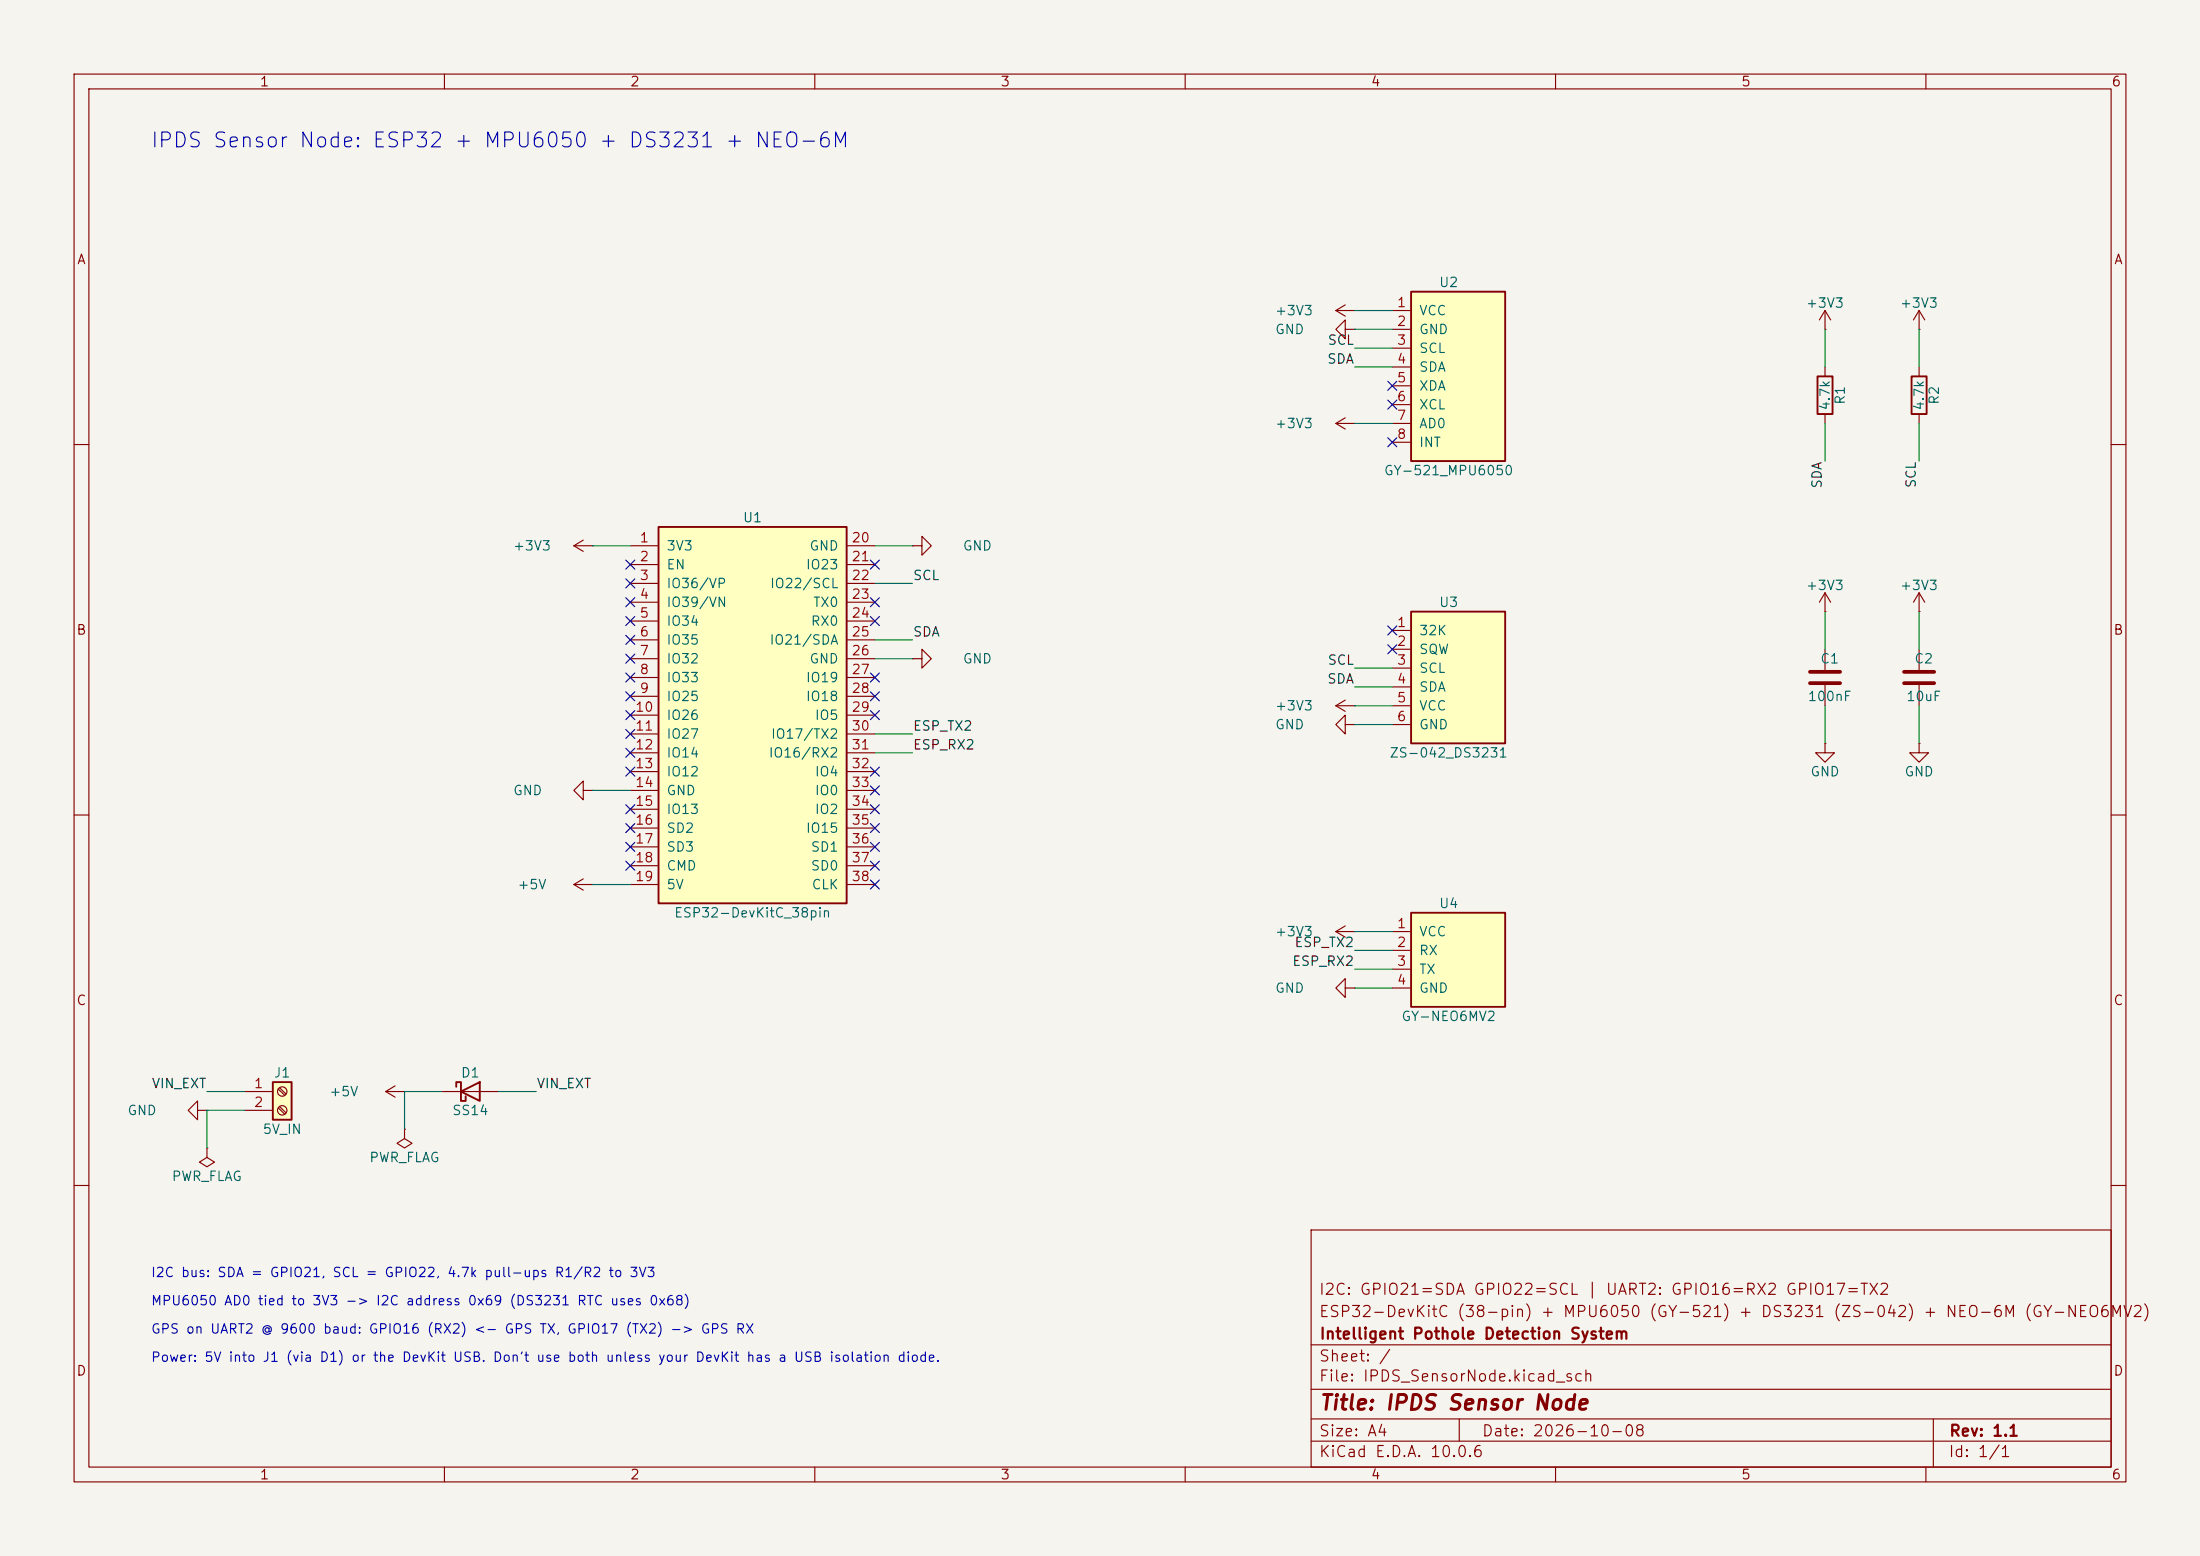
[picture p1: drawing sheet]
<svg xmlns="http://www.w3.org/2000/svg" width="297mm" height="210mm" viewBox="0 0 297 210" stroke-linecap="round" stroke-linejoin="round" font-family="sans-serif">
<path d="M0 0h297v210h-297z" fill="#f5f4ef" stroke="#f5f4ef" stroke-width=".14"/>
<g fill="none" stroke="#840000" stroke-width=".15">
<path d="M10 10h277v190h-277zM12 12h273v186h-273zM60 10v2M110 10v2M160 10v2M210 10v2M260 10v2M10 60h2M285 60h2M10 110h2M285 110h2M26.7 149.9v-1.3l-1.3 1.3 1.3 1.2v-1.2h1.2"/>
<path d="M27.9 149.9h.1M10 160h2M177 166h108v32h-108zM285 160h2M60 198v2M110 198v2M160 198v2M177 194.5h108M177 191.5h108M177 187.5h108M177 181.5h108M197 191.5v3"/>
<path d="M210 198v2M260 198v2M261 191.5v6.5"/>
</g>
<path d="M36.8 146.1h2.6v5h-2.6z" fill="#ffffc2"/>
<path d="M245.4 50.8h2v5.1h-2zM258.1 50.8h2v5.1h-2zM36.8 146.1h2.6v5h-2.6zM61.6 146.7v-.6h.6v2.5h.7v-.6M62.2 147.3l2.6-1.2v2.5z" fill="none" stroke="#840000" stroke-width=".25"/>
<g fill="none" stroke="#840000" stroke-width=".15">
<path d="M181.6 44.5v-1.3l-1.3 1.3 1.3 1.2v-1.2h1.3M182.9 44.5h.1M246.4 49.5v1.3M246.4 55.9v1.3M259.1 44.5h.1M259.1 41.9l-.8 1.3M259.1 41.9l.7 1.3M259.1 41.9v2.6M259.1 49.5v1.3M259.1 55.9v1.3M77.5 73.7l1.2 .7M77.5 73.7h2.5"/>
<path d="M78.7 72.9l-1.2 .8M80 73.7h.1M246.4 82.6h.1M246.4 80l-.8 1.3M246.4 80l.7 1.3M246.4 80v2.6M246.4 87.6v2.8M246.4 92.5v2.8M246.4 100.3v1.3h1.2l-1.2 1.3-1.3-1.3h1.3M246.4 100.3h.1M181.6 133.4v-1.3l-1.3 1.3 1.3 1.2v-1.2h1.3M182.9 133.4h.1"/>
<path d="M33 147.3h3.8M33 149.9h3.8M37.6 147l.8 .8M37.6 149.5l.8 .9M37.7 146.8l.9 .9M37.7 149.4l.9 .8M52.1 147.3h2.5M52.1 147.3l1.2 .8M53.3 146.6l-1.2 .7M54.6 147.3h.1M54.6 152.4v1.3l1 .6-1 .6-1-.6 1-.6M54.6 152.4h.1"/>
<path d="M59.7 147.3h7.6"/>
<circle cx="38.1" cy="149.9" r=".63"/>
<circle cx="38.1" cy="147.3" r=".63"/>
</g>
<path d="M244.3 90.7h4.1M244.3 92.2h4.1" fill="none" stroke="#840000" stroke-width=".51"/>
<path d="M190.5 39.4h12.7v22.8h-12.7z" fill="#ffffc2"/>
<path d="M190.5 39.4h12.7v22.8h-12.7z" fill="none" stroke="#840000" stroke-width=".25"/>
<g fill="none" stroke="#840000" stroke-width=".15">
<path d="M180.3 41.9h2.6M180.3 41.9l1.3 .8M181.6 41.1l-1.3 .8M182.9 41.9h.1M188 41.9h2.5M188 44.5h2.5M188 47h2.5M188 49.5h2.5M188 52.1h2.5M188 54.6h2.5M188 57.2h2.5M188 59.7h2.5"/>
<path d="M123.2 88.9h1.3v-1.3l1.2 1.3-1.2 1.3v-1.3M123.2 88.9h.1M78.7 106.7v-1.3l-1.2 1.3 1.2 1.3v-1.3h1.3M80 106.7h.1M259.1 100.3v1.3h1.2l-1.2 1.3-1.3-1.3h1.3M259.1 100.3h.1"/>
</g>
<path d="M190.5 82.6h12.7v17.7h-12.7z" fill="#ffffc2"/>
<path d="M190.5 82.6h12.7v17.7h-12.7z" fill="none" stroke="#840000" stroke-width=".25"/>
<g fill="none" stroke="#840000" stroke-width=".15">
<path d="M246.4 44.5h.1M246.4 41.9l-.8 1.3M246.4 41.9l.7 1.3M246.4 41.9v2.6M123.2 73.7h1.3v-1.3l1.2 1.3-1.2 1.2v-1.2M123.2 73.7h.1M181.6 97.8v-1.3l-1.3 1.3 1.3 1.3v-1.3h1.3M182.9 97.8h.1M188 85.1h2.5M188 87.6h2.5M188 90.2h2.5M188 92.7h2.5"/>
<path d="M188 95.3h2.5M188 97.8h2.5M77.5 119.4l1.2 .7M77.5 119.4h2.5M78.7 118.6l-1.2 .8M80 119.4h.1M180.3 125.7l1.3 .8M180.3 125.7h2.6M181.6 125l-1.3 .7M182.9 125.7h.1"/>
</g>
<path d="M88.9 71.1h25.4v50.8h-25.4z" fill="#ffffc2"/>
<path d="M88.9 71.1h25.4v50.8h-25.4z" fill="none" stroke="#840000" stroke-width=".25"/>
<g fill="none" stroke="#840000" stroke-width=".15">
<path d="M85.1 73.7h3.8M85.1 76.2h3.8M85.1 78.7h3.8M114.3 73.7h3.8M114.3 76.2h3.8M114.3 78.7h3.8M85.1 81.3h3.8M85.1 83.8h3.8M85.1 86.4h3.8M85.1 88.9h3.8M85.1 91.4h3.8M85.1 94h3.8"/>
<path d="M85.1 96.5h3.8M85.1 99.1h3.8M114.3 81.3h3.8M114.3 83.8h3.8M114.3 86.4h3.8M114.3 88.9h3.8M114.3 91.4h3.8M114.3 94h3.8M114.3 96.5h3.8M114.3 99.1h3.8M85.1 101.6h3.8M85.1 104.1h3.8"/>
<path d="M85.1 106.7h3.8M85.1 109.2h3.8M85.1 111.8h3.8M85.1 114.3h3.8M85.1 116.8h3.8M85.1 119.4h3.8M114.3 101.6h3.8M114.3 104.1h3.8M114.3 106.7h3.8M114.3 109.2h3.8M114.3 111.8h3.8M114.3 114.3h3.8"/>
<path d="M114.3 116.8h3.8M114.3 119.4h3.8"/>
</g>
<path d="M190.5 123.2h12.7v12.7h-12.7z" fill="#ffffc2"/>
<path d="M190.5 123.2h12.7v12.7h-12.7z" fill="none" stroke="#840000" stroke-width=".25"/>
<g fill="none" stroke="#840000" stroke-width=".15">
<path d="M180.3 57.2l1.3 .7M180.3 57.2h2.6M181.6 56.4l-1.3 .8M182.9 57.2h.1M180.3 95.3l1.3 .7M180.3 95.3h2.6M181.6 94.5l-1.3 .8M182.9 95.3h.1M259.1 82.6h.1M259.1 80l-.8 1.3M259.1 80l.7 1.3M259.1 80v2.6"/>
<path d="M259.1 87.6v2.8M259.1 92.5v2.8M188 125.7h2.5M188 128.3h2.5M188 130.8h2.5M188 133.4h2.5M27.9 154.9v1.3l1.1 .6-1.1 .7-1-.7 1-.6M27.9 154.9h.1"/>
</g>
<path d="M257 90.7h4.1M257 92.2h4.1" fill="none" stroke="#840000" stroke-width=".51"/>
<g fill="none" stroke="#009600" stroke-width=".15">
<path d="M182.9 57.2h5.1M182.9 44.5h5.1M182.9 47h5.1M182.9 49.5h5.1M182.9 41.9h5.1M246.4 44.5v5M246.4 57.2v5M259.1 44.5v5M259.1 57.2v5M80 73.7h5.1M118.1 73.7h5.1M118.1 78.7h5.1"/>
<path d="M118.1 88.9h5.1M118.1 99.1h5.1M118.1 86.4h5.1M182.9 90.2h5.1M182.9 95.3h5.1M182.9 97.8h5.1M182.9 92.7h5.1M246.4 82.6v5M246.4 95.3v5M259.1 82.6v5M259.1 95.3v5M80 119.4h5.1"/>
<path d="M80 106.7h5.1M118.1 101.6h5.1M182.9 133.4h5.1M182.9 130.8h5.1M182.9 125.7h5.1M182.9 128.3h5.1M27.9 147.3h5.1M33 149.9h-5.1v5M59.7 147.3h-5.1v5.1M67.3 147.3h5.1"/>
</g>
<g fill="none" stroke="#000084" stroke-width=".15">
<path d="M187.4 54l1.2 1.2M187.4 59.1l1.2 1.2M187.4 51.5l1.2 1.2M188.6 54l-1.2 1.2M188.6 59.1l-1.2 1.2M188.6 51.5l-1.2 1.2M84.5 75.6l1.2 1.2M84.5 78.1l1.2 1.2M85.7 75.6l-1.2 1.2M85.7 78.1l-1.2 1.2M117.5 75.6l1.2 1.2M118.7 75.6l-1.2 1.2"/>
<path d="M84.5 90.8l1.2 1.2M84.5 80.7l1.2 1.2M84.5 93.4l1.2 1.2M84.5 95.9l1.2 1.2M84.5 98.5l1.2 1.2M84.5 83.2l1.2 1.2M84.5 85.8l1.2 1.2M84.5 88.3l1.2 1.2M85.7 90.8l-1.2 1.2M85.7 80.7l-1.2 1.2M85.7 93.4l-1.2 1.2M85.7 95.9l-1.2 1.2"/>
<path d="M85.7 98.5l-1.2 1.2M85.7 83.2l-1.2 1.2M85.7 85.8l-1.2 1.2M85.7 88.3l-1.2 1.2M117.5 80.7l1.2 1.2M117.5 93.4l1.2 1.2M117.5 90.8l1.2 1.2M117.5 83.2l1.2 1.2M117.5 95.9l1.2 1.2M118.7 83.2l-1.2 1.2M118.7 80.7l-1.2 1.2M118.7 93.4l-1.2 1.2"/>
<path d="M118.7 90.8l-1.2 1.2M118.7 95.9l-1.2 1.2M187.4 87l1.2 1.2M187.4 84.5l1.2 1.2M188.6 87l-1.2 1.2M188.6 84.5l-1.2 1.2M84.5 103.5l1.2 1.2M84.5 111.2l1.2 1.2M84.5 113.7l1.2 1.2M84.5 116.2l1.2 1.2M84.5 108.6l1.2 1.2M84.5 101l1.2 1.2"/>
<path d="M85.7 103.5l-1.2 1.2M85.7 111.2l-1.2 1.2M85.7 113.7l-1.2 1.2M85.7 116.2l-1.2 1.2M85.7 108.6l-1.2 1.2M85.7 101l-1.2 1.2M117.5 106.1l1.2 1.2M117.5 108.6l1.2 1.2M117.5 111.2l1.2 1.2M117.5 113.7l1.2 1.2M117.5 116.2l1.2 1.2M117.5 118.8l1.2 1.2"/>
<path d="M117.5 103.5l1.2 1.2M118.7 106.1l-1.2 1.2M118.7 108.6l-1.2 1.2M118.7 111.2l-1.2 1.2M118.7 113.7l-1.2 1.2M118.7 116.2l-1.2 1.2M118.7 118.8l-1.2 1.2M118.7 103.5l-1.2 1.2"/>
</g>
<text font-size="2" fill="#0000c2" x="20.2" y="20.4">IPDS Sensor Node: ESP32 + MPU6050 + DS3231 + NEO-6M</text>
<text font-size="2" fill="#840000" x="178" y="190.8">Title: IPDS Sensor Node</text>
<g font-size="1.5" fill="#840000">
<text x="178" y="178.1">ESP32-DevKitC (38-pin) + MPU6050 (GY-521) + DS3231 (ZS-042) + NEO-6M (GY-NEO6MV2)</text>
<text x="178" y="175.1">I2C: GPIO21=SDA GPIO22=SCL | UART2: GPIO16=RX2 GPIO17=TX2</text>
<text x="178" y="184.1">Sheet: /</text>
<text x="178" y="181.1">Intelligent Pothole Detection System</text>
<text x="178" y="186.8">File: IPDS_SensorNode.kicad_sch</text>
<text x="178" y="197">KiCad E.D.A. 10.0.6</text>
<text x="178" y="194.2">Size: A4</text>
<text x="200" y="194.2">Date: 2026-10-08</text>
<text x="263" y="197">Id: 1/1</text>
<text x="263" y="194.2">Rev: 1.1</text>
</g>
<g font-size="1.3" fill="#840000">
<text x="35" y="12">1</text>
<text x="85" y="12">2</text>
<text x="135" y="12">3</text>
<text x="185" y="12">4</text>
<text x="235" y="12">5</text>
<text x="285" y="12">6</text>
<text x="10.3" y="36">A</text>
<text x="285.3" y="36">A</text>
<text x="10.2" y="86">B</text>
<text x="285.2" y="86">B</text>
<text x="10.2" y="136">C</text>
<text x="285.2" y="136">C</text>
<text x="10.2" y="186">D</text>
<text x="285.2" y="186">D</text>
<text x="35" y="200">1</text>
<text x="85" y="200">2</text>
<text x="135" y="200">3</text>
<text x="185" y="200">4</text>
<text x="235" y="200">5</text>
<text x="285" y="200">6</text>
</g>
<g font-size="1.3" fill="#a90000">
<text x="188.5" y="41.8">1</text>
<text x="188.5" y="44.3">2</text>
<text x="188.5" y="46.9">3</text>
<text x="188.5" y="49.4">4</text>
<text x="188.5" y="51.9">5</text>
<text x="188.5" y="54.5">6</text>
<text x="188.5" y="57">7</text>
<text x="188.5" y="59.6">8</text>
<text x="86.3" y="73.5">1</text>
<text x="86.3" y="76.1">2</text>
<text x="114.9" y="73.5">20</text>
<text x="114.9" y="76.1">21</text>
<text x="86.3" y="78.6">3</text>
<text x="86.3" y="81.1">4</text>
<text x="86.3" y="83.7">5</text>
<text x="114.9" y="78.6">22</text>
<text x="114.9" y="81.1">23</text>
<text x="114.9" y="83.7">24</text>
<text x="86.3" y="86.2">6</text>
<text x="86.3" y="88.8">7</text>
<text x="114.9" y="86.2">25</text>
<text x="114.9" y="88.8">26</text>
<text x="188.5" y="85">1</text>
<text x="188.5" y="87.5">2</text>
<text x="86.3" y="91.3">8</text>
<text x="86.3" y="93.8">9</text>
<text x="114.9" y="91.3">27</text>
<text x="114.9" y="93.8">28</text>
<text x="188.5" y="90">3</text>
<text x="188.5" y="92.6">4</text>
<text x="188.5" y="95.1">5</text>
<text x="85.7" y="96.4">10</text>
<text x="85.7" y="98.9">11</text>
<text x="85.7" y="101.5">12</text>
<text x="114.9" y="96.4">29</text>
<text x="114.9" y="98.9">30</text>
<text x="114.9" y="101.5">31</text>
<text x="188.5" y="97.7">6</text>
<text x="85.7" y="104">13</text>
<text x="85.7" y="106.5">14</text>
<text x="114.9" y="104">32</text>
<text x="114.9" y="106.5">33</text>
<text x="85.7" y="109.1">15</text>
<text x="85.7" y="111.6">16</text>
<text x="114.9" y="109.1">34</text>
<text x="114.9" y="111.6">35</text>
<text x="85.7" y="114.2">17</text>
<text x="85.7" y="116.7">18</text>
<text x="85.7" y="119.2">19</text>
<text x="114.9" y="114.2">36</text>
<text x="114.9" y="116.7">37</text>
<text x="114.9" y="119.2">38</text>
<text x="188.5" y="125.6">1</text>
<text x="188.5" y="128.1">2</text>
<text x="188.5" y="130.7">3</text>
<text x="188.5" y="133.2">4</text>
<text x="34.2" y="147.2">1</text>
<text x="34.2" y="149.7">2</text>
</g>
<g font-size="1.3" fill="#006464">
<text x="194.2" y="39.1">U2</text>
<text x="243.7" y="41.9">+3V3</text>
<text x="256.4" y="41.9">+3V3</text>
<text x="172" y="42.9">+3V3</text>
<text x="172.1" y="45.4">GND</text>
<text x="191.5" y="42.9">VCC</text>
<text x="191.5" y="45.4">GND</text>
<text x="191.5" y="48">SCL</text>
<text x="191.5" y="50.5">SDA</text>
<text x="191.5" y="53">XDA</text>
<text x="172" y="58.1">+3V3</text>
<text x="191.5" y="55.6">XCL</text>
<text x="191.5" y="58.1">AD0</text>
<text x="247.3" y="55.5" transform="rotate(-90 247.3 55.5)">4.7k</text>
<text x="249.4" y="54.7" transform="rotate(-90 249.4 54.7)">R1</text>
<text x="260" y="55.5" transform="rotate(-90 260 55.5)">4.7k</text>
<text x="262.1" y="54.7" transform="rotate(-90 262.1 54.7)">R2</text>
<text x="186.7" y="64.5">GY-521_MPU6050</text>
<text x="191.5" y="60.7">INT</text>
<text x="100.2" y="70.8">U1</text>
<text x="69.2" y="74.6">+3V3</text>
<text x="89.9" y="74.6">3V3</text>
<text x="89.9" y="77.2">EN</text>
<text x="108.7" y="77.2">IO23</text>
<text x="109.2" y="74.6">GND</text>
<text x="129.9" y="74.6">GND</text>
<text x="89.9" y="79.7">IO36/VP</text>
<text x="89.9" y="82.2">IO39/VN</text>
<text x="103.9" y="79.7">IO22/SCL</text>
<text x="109.7" y="82.2">TX0</text>
<text x="194.2" y="82.2">U3</text>
<text x="243.7" y="80">+3V3</text>
<text x="256.4" y="80">+3V3</text>
<text x="89.9" y="84.8">IO34</text>
<text x="89.9" y="87.3">IO35</text>
<text x="89.9" y="89.9">IO32</text>
<text x="103.8" y="87.3">IO21/SDA</text>
<text x="109.2" y="89.9">GND</text>
<text x="109.4" y="84.8">RX0</text>
<text x="129.9" y="89.9">GND</text>
<text x="191.5" y="86.1">32K</text>
<text x="191.5" y="88.6">SQW</text>
<text x="245.6" y="89.9">C1</text>
<text x="258.3" y="89.9">C2</text>
<text x="89.9" y="92.4">IO33</text>
<text x="89.9" y="94.9">IO25</text>
<text x="108.7" y="92.4">IO19</text>
<text x="108.7" y="94.9">IO18</text>
<text x="191.5" y="91.1">SCL</text>
<text x="191.5" y="93.7">SDA</text>
<text x="244" y="94.9">100nF</text>
<text x="257.3" y="94.9">10uF</text>
<text x="89.9" y="97.5">IO26</text>
<text x="89.9" y="100">IO27</text>
<text x="104" y="100">IO17/TX2</text>
<text x="109.9" y="97.5">IO5</text>
<text x="172" y="96.2">+3V3</text>
<text x="172.1" y="98.8">GND</text>
<text x="191.5" y="96.2">VCC</text>
<text x="191.5" y="98.8">GND</text>
<text x="69.2" y="107.6">GND</text>
<text x="89.9" y="102.6">IO14</text>
<text x="89.9" y="105.1">IO12</text>
<text x="89.9" y="107.6">GND</text>
<text x="103.7" y="102.6">IO16/RX2</text>
<text x="109.9" y="105.1">IO4</text>
<text x="109.9" y="107.6">IO0</text>
<text x="187.5" y="102.6">ZS-042_DS3231</text>
<text x="244.3" y="105.1">GND</text>
<text x="257" y="105.1">GND</text>
<text x="89.9" y="110.2">IO13</text>
<text x="89.9" y="112.7">SD2</text>
<text x="108.7" y="112.7">IO15</text>
<text x="109.9" y="110.2">IO2</text>
<text x="89.9" y="115.3">SD3</text>
<text x="89.9" y="117.8">CMD</text>
<text x="109.4" y="115.3">SD1</text>
<text x="109.4" y="117.8">SD0</text>
<text x="69.8" y="120.3">+5V</text>
<text x="89.9" y="120.3">5V</text>
<text x="90.9" y="124.2">ESP32-DevKitC_38pin</text>
<text x="109.5" y="120.3">CLK</text>
<text x="194.2" y="122.9">U4</text>
<text x="172" y="126.7">+3V3</text>
<text x="191.5" y="126.7">VCC</text>
<text x="191.5" y="129.2">RX</text>
<text x="191.5" y="131.8">TX</text>
<text x="172.1" y="134.3">GND</text>
<text x="191.5" y="134.3">GND</text>
<text x="189.1" y="138.1">GY-NEO6MV2</text>
<text x="36.9" y="145.7">J1</text>
<text x="44.4" y="148.3">+5V</text>
<text x="62.1" y="145.7">D1</text>
<text x="17.1" y="150.8">GND</text>
<text x="35.4" y="153.4">5V_IN</text>
<text x="61" y="150.8">SS14</text>
<text x="23.1" y="159.7">PWR_FLAG</text>
<text x="49.8" y="157.2">PWR_FLAG</text>
</g>
<g font-size="1.3" fill="#0f0f0f">
<text x="179.1" y="46.9">SCL</text>
<text x="179.1" y="49.4">SDA</text>
<text x="259" y="66" transform="rotate(-90 259 66)">SCL</text>
<text x="246.3" y="66" transform="rotate(-90 246.3 66)">SDA</text>
<text x="123.2" y="78.6">SCL</text>
<text x="123.2" y="86.2">SDA</text>
<text x="179.1" y="92.6">SDA</text>
<text x="179.1" y="90">SCL</text>
<text x="123.2" y="101.5">ESP_RX2</text>
<text x="123.2" y="98.9">ESP_TX2</text>
<text x="174.4" y="130.7">ESP_RX2</text>
<text x="174.7" y="128.1">ESP_TX2</text>
<text x="20.4" y="147.2">VIN_EXT</text>
<text x="72.4" y="147.2">VIN_EXT</text>
</g>
<g font-size="1.3" fill="#0000c2">
<text x="20.3" y="172.7">I2C bus: SDA = GPIO21, SCL = GPIO22, 4.7k pull-ups R1/R2 to 3V3</text>
<text x="20.3" y="176.5">MPU6050 AD0 tied to 3V3 -&gt; I2C address 0x69 (DS3231 RTC uses 0x68)</text>
<text x="20.3" y="184.1">Power: 5V into J1 (via D1) or the DevKit USB. Don't use both unless your DevKit has a USB isolation diode.</text>
<text x="20.3" y="180.3">GPS on UART2 @ 9600 baud: GPIO16 (RX2) &lt;- GPS TX, GPIO17 (TX2) -&gt; GPS RX</text>
</g>
</svg>
